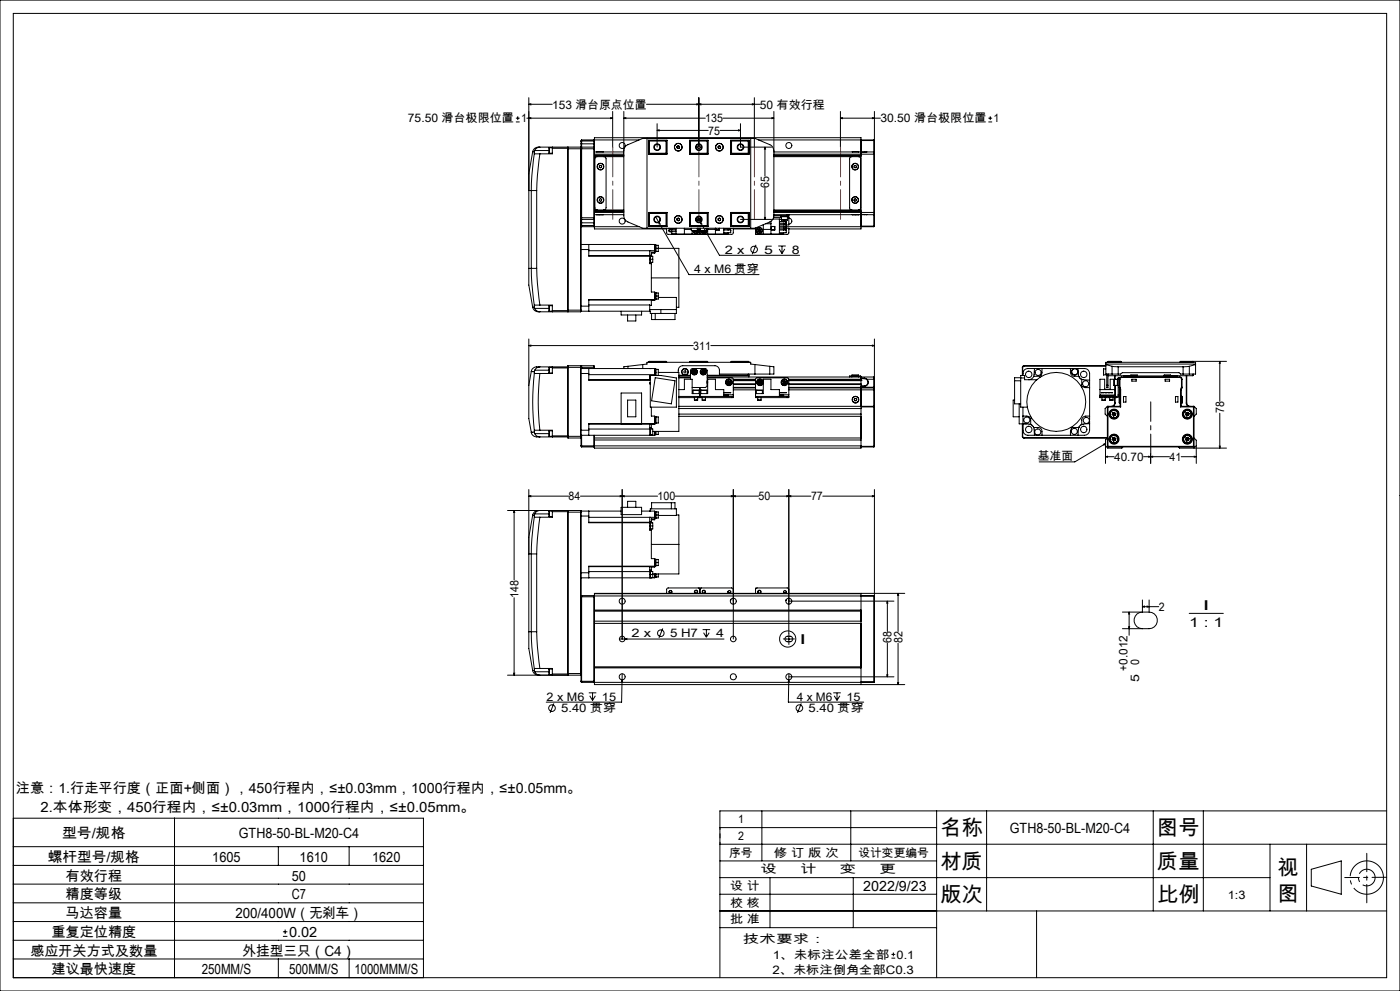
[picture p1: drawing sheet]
<svg xmlns="http://www.w3.org/2000/svg" width="420mm" height="297mm" viewBox="0 0 420 297" stroke-linecap="round" stroke-linejoin="round" font-family="sans-serif">
<g fill="none" stroke="#000" stroke-width=".3">
<path d="M0 0h420v297h-420zM4 4h412v289h-412zM154.8 36.5h1.1M154.8 35.4h1.1M155.3 34.9v1.1M158 35.4h25.8M158.6 31.3l.6-.2v.3zM158.6 29.3v51.1M158.6 31.3h7.1M158.6 35.4l.6-.1v.3zM183.2 35.3l.6 .1-.6 .2zM183.8 33.4v10.7"/>
<path d="M187.1 35.4l.6-.1v.3zM187.1 33.4v31.3l.4 1.1 .5 .5 4.8 2.1h33.7l4.8-2.1 .5-.5 .4-1.1M187.1 35.4h24.5M194 31.3h34M197.1 39.1l.6-.2v.3zM197.1 37.1v7M197.1 39.1h15.4M209.1 31.1l.6 .2-.6 .1zM209.7 31.3l.6-.2v.3zM209.7 29.3v14.8M216 39.1h6.1M216.9 35.4h15.3"/>
<path d="M221.5 38.9l.6 .2-.6 .1zM222.1 37.1v7h9.4M225.7 31.1l.6 .2-.6 .1zM226.3 29.3v14.8M231.6 35.3l.6 .1-.6 .2zM232.2 33.4v31.3M252.1 35.4l.6-.1v.3zM252.1 35.4h12M252.1 33.4v10.7M261.7 35.3l.6 .1-.6 .2zM262.3 33.4v12.3M296.5 36.5h1.1"/>
<path d="M296.5 35.4h1.1M297.1 34.9v1.1M159.4 57.1h1.6M159.4 57.1v23.3M159.8 45.5l-1.2 6.6v5h.8M159.8 45.5h.5M160.3 46l-.7 6.6-.2 4.5M160.3 46l1.7 .1M160.3 45.5v.5M160.4 45.1l-.1 .4M160.4 45.1h4.3M161 57.1v23.3"/>
<path d="M162 44.1h-.4a1.75 1.75 0 0 0-1.8 1.4M162 46.1l-.8 6.5-.2 4.5M162 44.1l8.3 .1M162 44.1l-.9 .2-.7 .8M164.8 44.3v1.6M164.8 44.3h.9M164.8 45.9h.9M165.7 44.1v.3M165.7 44.4v1.7h-3.7M165.7 44.4h4.6M170.3 44.2v.4M170.3 44.6v48.4"/>
<path d="M170.3 44.6h8M170.4 44.1v49.3M170.4 44.1h3.8M170.4 44.1l-.1 .1M174.2 44.1v49.3M174.2 44.1l.1 .1M174.3 44.2v48.8M174.3 43.1v1.1M174.3 42.3h4M174.3 43.1h4M174.5 44.1v21.7M174.5 41.9v2.2"/>
<path d="M174.5 44.1h3.7M174.5 41.9l-.2 1.2M174.5 44.1l-.2 .2M174.5 41.9h3.7M178.2 44.1v21.7M178.2 41.9v2.2M178.2 44.1l.1 .2M178.2 41.9l.1 .2M178.3 44.3v.3M178.3 44.3v-3h80v4.9M178.3 44.6v20.7M178.3 46.2h8.8"/>
<path d="M178.3 41.9h13.4M178.3 45.5h8.8M178.3 47h8.8M178.3 46.6h8.8M179 45.5h.1M179 45.5h1.9M179.1 47l-.4 .1-.2 .5v14.7l.2 .5 .4 .1M179.8 49.7l.4-.1 .3 .2-.1 .4-.3 .1-.3-.2zM179.9 59.7l.3-.2 .3 .3-.1 .4-.3 .1-.3-.3zM181 45.5h.1M181.2 47l.4 .1 .2 .5v14.7l-.1 .3-.5 .3M187.1 45.2l.4-1.1 .5-.6 4.8-2h33.7l4.8 2 .5 .6 .4 1.1"/>
<path d="M194.1 41.5v26.9M194.6 42h5.5v4.2h-5.5zM194.6 45.5h.1M194.7 42.3v3.9M194.7 42.3h5.1M194.8 42.1v4M194.8 46.1h5.3M194.8 42.1l-.1 .2M194.8 42.1h5.3M199.8 42.3l.2-.2v4l-.2-.2M199.8 45.9h-5.1l.1 .2M199.8 42.3v3.6"/>
<path d="M203.1 43.9l.1 .4M203.2 44.3l.3 .2M203.5 43.7l.3 .2M203.5 43.7l-.4 .2M203.8 44.3l-.3 .2M203.8 43.9v.4M206.9 46.1h5.5M206.9 42h5.5v4.2h-5.5zM206.9 42.1h5.5M207.2 42.3v3.6M207.2 42.3l-.2-.2v4l.2-.2M207.2 45.9h5"/>
<path d="M207.2 42.3h5M212.2 42.3l.1-.2v4l-.1-.2M212.2 42.3v3.6M215.5 44.3l.3 .2M215.5 43.9v.4M215.8 43.7l.3 .2M215.8 43.7l-.3 .2M216.1 44.3l-.3 .2M216.1 43.9v.4M219.2 42h5.6v4.2h-5.6zM219.2 46.1h5.3M219.2 42.1h5.3"/>
<path d="M219.5 42.3v3.6M219.5 42.3l-.2-.2v4l.2-.2M219.5 45.9h5.1l-.1 .2M219.5 42.3h5.1M224.5 42.1v4M224.5 42.1l.1 .2M224.6 42.3v3.9M224.6 45.5h.2M225.2 41.5v26.9M227.6 41.9h34.5M229.5 44.1l.2 .6h-.4zM229.5 44.1v8.7"/>
<path d="M229.5 56.3v9.5M232.2 46.2h29.9M232.2 45.5h27.1M232.2 47h26.1M232.2 46.6h26.1M255.6 47l-.5 .1-.2 .4v14.9l.2 .4 .5 .1M255.7 45.5h.1M255.7 45.5h1.9M256.2 49.7l.4-.1 .3 .2v.4l-.4 .1-.3-.2zM256.3 59.7l.4-.1 .2 .3-.1 .4h-.4l-.2-.3zM257.6 47l.4 .1 .2 .4v14.9l-.2 .4-.4 .1M257.6 45.5h.1"/>
<path d="M258.3 46.2v17.5M258.3 42.1h3.8M259.3 45.6h-1v.6M259.3 45.5h.8M259.3 45.5v.1M262.1 46.2h.2M262.1 45.5v.7M262.1 45.5l.2 .2M262.1 45.5l-2.8 .1M262.1 41.9l.2 .2h-.2M262.1 41.9v.2M262.1 42.1v3.4"/>
<path d="M262.1 46.2v17.5M262.3 45.7v.5M262.3 46.2v17.5M174.3 73.3h2.3M174.3 74.8h2.3M174.3 67.5h4M174.3 65.3h4M174.3 65.6l.2 .2M174.3 66.8h4M174.3 67.8l.2 .1M174.5 65.8v2.1M174.5 65.8h3.7"/>
<path d="M174.5 67.9h3.7M176.6 74.8v2l18.6-.1v2h-.3M176.6 73.3v1.5M176.6 73.3h19.8v2.6h-1M176.6 76.6h18.3M176.6 75.1h19.8M178.2 65.8v2.1M178.3 65.3v.3M178.3 65.6v3h21.7M178.3 64.3h8.8M178.3 63.7h8.8M178.3 65.6l-.1 .2"/>
<path d="M178.3 67.9h13.4M178.3 67.8l-.1 .1M178.3 62.9h8.8M178.3 63.2h8.8M178.3 63.3h8.8M179 64.3h.1M179 64.4h1.9M180.9 64.4h.1M194.6 64.3h.1M194.6 63.7h5.5v4.2h-5.5zM194.7 63.7v3.9M194.7 67.6h5.1"/>
<path d="M194.7 67.6l.1 .2M194.8 63.8v4M194.8 63.8l-.1 .1h5.1M194.8 63.8h5.3M194.8 67.8h5.3M194.9 73.3h.1M194.9 76.6v1.1M194.9 77.7v1.3h.5M194.9 75.1h.1M194.9 75.1v1.5M194.9 75.1v.1M194.9 76.5h.5"/>
<path d="M194.9 73.3h.3M194.9 77.7h.9M195.2 76.8h.6v.9M195.2 73.3h.1M195.4 78.6v.4M195.4 76.5v.3M195.4 79v8.5h1v2.3M195.8 77.7v.9h-.6M196.4 74.4h7.3v8.9M196.4 75.6h-1v.9M196.4 73.4h.4v2l-.4 .1M196.6 73.4v2.1"/>
<path d="M196.7 65l.9 1.5M196.8 73.5h.7v1.8h-.7M197.6 66.5l.4 .5-.3 .1zM197.6 66.5l9.1 15.8h21M199.8 63.9l.2-.1v4l-.2-.2M199.8 63.9v3.7M200 68.4v1.4l.4 .4h19.2l.4-.3v-1.5M200.7 68.4v.2h2.1M200.9 69.4h.5M201.5 68.6v.3a.41 .41 0 0 0-.3-.3 .41 .41 0 0 0-.4 .3M201.5 69.4v.7h1.3M202.8 68.9h-2.1v.5h2.1"/>
<path d="M202.8 68.4v1.8M203.1 65.6l.1 .4M203.2 66l.3 .1M203.5 65.4l.3 .2M203.5 65.4l-.4 .2M203.8 66l-.3 .1M203.8 65.6v.4M205.3 68.4v1.8M205.3 68.8h2.1M206.9 63.7h5.5v4.2h-5.5zM206.9 63.8h5.5M206.9 67.8h5.5"/>
<path d="M207.2 63.9v3.7M207.2 67.8v.1M207.2 63.9l-.2-.1v4l.2-.2M207.2 67.6h5M207.2 63.9h5M207.4 69.1h1.8M207.4 68.4v.7M207.6 69.1v1.1M207.8 67.8v.1M207.9 69.1a.89 .89 0 0 0 1.3 .8 .89 .89 0 0 0 .2-1.5 .87 .87 0 0 1-.2 1.4 .87 .87 0 0 1-1.2-.7M208.4 69.1l.1 .3M208.5 69.4l.4 .2"/>
<path d="M208.5 69.4l.3-.3 .1 .5M208.9 69.1l.4 .1M209.2 69.1h.1M209.2 68.4v.7M209.2 68.9l.1 .3M209.2 65l.9 1.5M209.3 65.9h.2zM209.3 66l.2 .2M209.3 69.2l-.4 .4M209.3 66l.1 .1M209.5 65.9h.1M209.6 65.4v.5"/>
<path d="M209.6 65.6h.4M209.7 70.2h-.2M210 65.5v.5M210 68.4v1.8M210.1 69.1h1.7M210.1 69.1h1.8M210.1 68.4v.7M210.1 66.5l.4 .5-.3 .1zM210.1 66.5l5.7 10h24.1M210.2 70.2h.3M210.3 69.1l.1 .5M210.3 69.1l.2 .5"/>
<path d="M210.7 69.1v.3M210.7 69.4l.5 .2M210.7 69.4l.4-.3 .1 .5M211.2 69.1l.4 .2M211.5 67.8v.1M211.6 69.3l-.4 .3M211.6 69.1v.2M211.8 69.1h.1M211.9 68.5a.9 .9 0 0 1-.2 1.3 .9 .9 0 0 1-1.3-.2M211.9 68.6a.86 .86 0 0 1-.3 1.2 .86 .86 0 0 1-1.1-.2M211.9 68.4v.7M212.2 63.9l.1-.1v4.1"/>
<path d="M212.2 63.9v3.7M212.2 67.8v.1M212.2 67.6l.1 .2M212.3 68.4v1.8M212.3 68.8h2.3M214.6 68.4v1.8M214.7 68.4v.5h1.1v-.5M215.5 66l.3 .1M215.5 65.6v.4M215.8 65.4l.3 .2M215.8 65.4l-.3 .2M216.1 66l-.3 .1"/>
<path d="M216.1 65.6v.4M217.1 68.4v1.8M217.1 68.9h2.1M218.4 68.6v.3M218.4 69.7v.4h-1.3M218.4 68.9a.41 .41 0 0 1 .4-.3 .41 .41 0 0 1 .4 .3M219.2 69v.2M219.2 63.7h5.6v4.2h-5.6zM219.2 68.4v.2h-2.1M219.2 68.9v.8h-2.1M219.2 63.8h5.3M219.2 67.8h5.3"/>
<path d="M219.5 63.9v3.7M219.5 63.9l-.2-.1v4l.2-.2M219.5 67.6h5.1M220 68.6h6.7M222.1 65.8h9.4M224.5 63.8v4M224.5 63.8l.1 .1h-5.1M224.6 63.7v3.9M224.6 64.3h.2M224.6 67.6l-.1 .2M226.7 68.3v1.9h9.6l.3-.4v-1.4h-.7M226.8 73.4l-1.1 2.8"/>
<path d="M226.9 70.2h.3M227.4 68.9v.5M227.4 68.9l.4 .2M227.4 69.4l.5 .2M227.8 68.6l-.4 .3M227.8 68.6l.4 .2M227.8 68.6l.1 1M227.8 69.1l.4 .2M227.8 69.1l-.4 .3M228.2 68.8v.5M228.2 68.8l-.4 .3M228.2 69.3l-.3 .3"/>
<path d="M229 67.3v2.9M229 68.8h2.3M229.3 65.2h.4l-.2 .6zM229.6 67.1h1.7M231.3 66.3v3.9M231.4 67.9h1v1h-1zM231.4 67.9v1M231.9 65.6h1.9v4.6M232.1 65.2h2.3M232.2 64.3h3.9M232.2 64.7h3.9M232.2 63.7h29.9"/>
<path d="M232.2 62.9h26.1M232.2 63.2h26.1M232.2 63.3h26.1M233.5 73.7h2.2M233.8 74.6l.8 1.4M233.8 66.4h2.1v.5M233.8 67.2h2.1v.5h-2.1M233.8 68.1h2.1v.5h-2.1M233.8 68.9h2.1M233.8 66.9h2.1M233.8 65.7h.6M234.3 64.7v.2h2v-.2"/>
<path d="M234.4 65.9h.1M234.4 65.9h1.8M234.4 64.9v1M234.6 73.7v2.3M235.1 68.6v.3a.41 .41 0 0 1 .4-.3 .41 .41 0 0 1 .4 .3M235.1 65.9v.5M235.1 67.7v.4M235.1 69.7v.4h-1.3M235.1 67.9h27M235.3 66.4h.4M235.4 74.6l-.8 1.4M235.9 66.9l-.4 .3-.4-.3v.3"/>
<path d="M235.9 66.6v.2M235.9 69v.2M235.9 68.9v.8h-2.1M235.9 66.7v.1M236.1 64.3h.5M236.1 64.7h.5M236.1 64.3v.4M236.2 65.9h-1.7M236.2 64.9v1M236.2 65.2h.4M236.6 64.7v.5M236.6 65.4a.9 .9 0 0 1 1 .9 .9 .9 0 0 1-1 .9"/>
<path d="M236.6 64.3v.4M236.6 65.2v2.2h-.7M236.6 64.3h22.7M255.7 64.3h.1M255.7 64.4h1.9M257.6 64.4h.1M258.3 63.7v.6h1M258.3 63.7v4.9h-21.7M258.3 67.8h3.8M259.3 64.3h2.8M259.3 64.3h.8M259.3 64.3h.1"/>
<path d="M262.1 63.7h.2M262.1 63.7v.6M262.1 67.8h.2M262.1 67.8v.1M262.1 64.3v3.5M262.3 63.7v.5M262.3 64.2l-.2 .1M262.3 67.8l-.2 .1M262.3 64.2v3.6M158.6 80.4v5l1.2 6.7M158.6 80.4h.8M159.4 80.4h1.6"/>
<path d="M159.4 80.4l.2 4.6 .7 6.6M159.8 92.1a1.85 1.85 0 0 0 2.2 1.3M160.3 91.6v.4M160.3 92l.1 .4M160.3 92l-.5 .1M160.4 92.4l.7 .8 .9 .2M160.4 92.4h4.3M161 80.4l.2 4.5 .8 6.5M162 91.4l-1.7 .2M162 91.4h3.7v1.7M164.8 91.6v1.7M164.8 93.3h.9"/>
<path d="M164.8 91.6h.9M165.7 93.1v.3M165.7 93.1h4.6M170.3 93.3l-8.3 .1M170.3 93v.3M170.3 93h4M170.3 93.3l.1 .1M170.4 93.4h3.8M174.3 93l-.1 .4M174.3 91.8h2.3M176.6 91.8v1.5M176.6 89.9h19.8"/>
<path d="M176.6 91.4h18.3M186.3 93.3v1.1h6.2v-1.1M188.3 94.4v1.8h2.4v-1.8M194.9 91.4v1.9M194.9 92.8h8M195.4 83.3h8.3M195.5 93.9v1.9h7v-1.9M196.4 89.8v.1M196.4 87.7l.2 2M196.4 89.9l-1 .1v1.5l-.5-.1M196.4 89.8h-19.8v2M196.4 88.7h1.1"/>
<path d="M196.6 87.7h.2v2h-.4M196.6 93.9v1.9M196.8 87.8h.7v.9M197.5 88.7v.9h-.7M197.5 89.1h5.4v4.8h-7.8v-.6h-20.8M198.3 92.8v1.1M203.7 83.3v8.8h-.8M158.6 103.6l.6-.2v.3zM158.6 115.5v9.9l.8 4.2M158.6 101.6v13.9M158.6 103.6h49.4M159.4 111.3h.1"/>
<path d="M159.4 111.3l.9 .1M159.4 111.3l-.8 4.2M160.3 111.9h1.7M160.3 111.9a75 75 0 0 0 0 17.1M160.3 111.4v.5M160.4 110.9l-.1 .5M160.4 110.9h4.3M162 110h-.3a1.84 1.84 0 0 0-2.3 1.3M162 111.9a73.4 73.4 0 0 0 0 17M162 110a1.76 1.76 0 0 0-1.6 .9M162 110h8.3M164.7 110.9l.1 .9"/>
<path d="M164.8 110.1l-.1 .8M164.8 110.1v1.7M164.8 110.1h.9M164.8 111.8h.9M165.7 110v.3M165.7 110.3v1.6h-3.7M165.7 110.3h4.6M170.3 110.1h8M170.3 110.3v20.3M170.4 109.6l-.1 .7M170.4 109.6v21.7M170.4 109.6h3.8"/>
<path d="M174.2 109.6v21.7M174.2 109.6l.1 21.2M174.3 110.5h22.1v1.8M174.3 111.9h2.3M174.5 109.6v.9M174.5 109.6h3.7M174.5 109.6l-.2 .2M176.6 110.5v1.4M176.6 111.9v2h18.3v-1.4h3.4l4.6 .8v8.7h-7.8v-9.5M176.6 113.8h18.3M176.6 112.3h19.8M178.2 109.6v.9"/>
<path d="M178.2 109.6l.1 .5M178.3 110.1v.4M186.3 117.8h6.2v9.2h-6.2zM188.3 119.9h2.4v5h-2.4zM188.4 109.8l-1.3 .1v.6M188.4 109.8v.7M192.8 109.3v1.2M192.8 109.3l1.3-.2v-.5h31.1v.5l1.3 .2M192.8 109.3l-4.4 .5M194.7 108.4h5.3M194.7 108.4v.2M194.8 108.3l5.2 .1"/>
<path d="M194.8 108.3v.3M194.8 108.3l-.1 .1M194.9 110.5h.1M195.1 114.8h-.2l.2 .2M195.2 110.5h.1M196.4 110.6h.4v1.9M196.4 112.3v.2M196.6 110.6v1.9M196.6 113.2l5.9 .9-1.1 6.9-5.9-.9zM196.8 110.7h.7v.9M197.5 111.6h6.2v17.7h-7.9M197.5 111.6v.9"/>
<path d="M200 108.4v.2M203.5 111.6a1.5 1.5 0 0 1 1.3-2h9.7a1.39 1.39 0 0 1 1.3 1.3v1.2h15.1M203.7 118.8h5.8M203.7 119.2h5.8M203.7 113.2h3.5M203.7 116.8h1.6v-3.1h2.3v4.3h4.7v-4.3h2.3v3.1h2.5v2M203.7 112.5h3.5M203.7 112.6h3.5M203.7 113h3.5M207 108.4h5.3M207 108.4v.2M207.2 113.7v-2.7l.2-.4 4.2-.1 .4 .2 .2 4.8-.3 .4-.4 .2h-3.9"/>
<path d="M207.8 111.5l.3 .4M207.9 117h1.8M207.9 117v1M208 111h.6M208 111l-.2 .5M208 111l.6 .9M208.3 119.9h.6M208.3 119.2v.7M208.3 111.4h.5M208.3 111.4l-.2 .5M208.3 111.4l-.5 .1M208.6 111l.2 .4"/>
<path d="M208.6 111l-.3 .4M208.6 111.9h-.5M208.8 111.4l-.2 .5M208.9 119.9h.4M209.3 119.9h-.4M209.3 119.2v.7M209.5 118.8h1M209.5 119.2h.5M209.5 118.8v.4M209.7 117v1M210 119.2h.5M210 116.1v3.1"/>
<path d="M210.3 117h1.8M210.3 117v1M210.5 118.8h9M210.5 119.2h9M210.5 118.8v.4M210.5 111.5l.2 .4M210.6 119.9h1M210.6 119.2v.7M210.7 111h.5M210.7 111l-.2 .5M210.7 111l.3 .4M211 111.4h.5"/>
<path d="M211 111.4l.2 .5M211 111.4l-.3 .5M211 111.4l-.5 .1M211.2 111l.3 .4M211.2 111l-.2 .4M211.2 111.9h-.5M211.5 111.4l-.3 .5M211.6 119.2v.7M212.1 117v1M212.2 114v1.1M212.2 113.2l7.7 .2 .1 4.9M212.2 114.2v.7"/>
<path d="M212.2 114.3v.5M212.2 112.5h12.3M212.2 113h49.9M212.3 108.4v.2M213.3 103.6h49M217.1 118.4h1.3v.2h-1.3M217.1 117.6h2.1l-2.1 .1M217.1 118.3h2.9M218.2 114.4v.5M218.2 114.4l.9 .4M218.2 114.9l.5 .2M218.6 114.1l-.4 .3"/>
<path d="M218.6 114.1l.5 .2M218.6 114.1l.1 1M219.1 114.3v.5M219.1 114.3l-.9 .6M219.1 114.8l-.4 .3M219.3 108.4h5.3M219.3 108.4v.2M219.5 118.8h.5M219.5 118.8v.4M220 113.7h6.7M220 118.8v.4h-.5M220 118.3v.5"/>
<path d="M220 115.1h6.7M220 113.9h6.7M220 116.1h6.7M220 116.3h6.7M220 116.8h6.7M220 114h6.7M220 115.2h6.7M220 114.1h6.7M224.5 108.3l-5.2 .1M224.5 108.3v.3M224.5 112.1v.4M224.5 108.3l.1 .1"/>
<path d="M224.5 112.5l.1 .1h-12.4M224.6 108.4v.2M224.6 112.1v.9M226.5 109.3v2.8M226.5 109.3l4.4 .5M226.7 118.8h.5M226.7 118h2.3v-4.3h2.3v3.1h2.5v2M226.9 117h1.8M226.9 117v1M227.2 118.8v.4M227.2 118.8h8.9M227.2 119.2h8.9"/>
<path d="M227.3 119.9h1M227.3 119.2v.7M227.5 114.8l.4 .3M227.6 114.3l-.1 .5M227.6 114.3l.4 .3M228 114.6l-.1 .5M228 114.6l.4 .3M228 114.6l-.5 .2M228 114.1l-.4 .2M228 114.1l.4 .3M228 114.1v.5M228.3 119.2v.7"/>
<path d="M228.4 114.9l-.5 .2M228.4 114.4v.5M228.4 114.4l-.4 .2M228.7 117v1M230.9 109.8l1.3 .1v2.2h-1.3M230.9 109.8v2.3M233.8 118.4h1.3v.2h-1.3M233.8 117.6h2.1l-2.1 .1M233.8 118.3h2.8M234.9 114.4v.5M234.9 114.4l.4 .2M234.9 114.9l.4 .2"/>
<path d="M235.3 114.1l-.4 .3M235.3 114.1l.4 .2M235.3 114.1v1M235.3 114.6l.5 .2M235.3 114.6l-.4 .3M235.7 114.3l.1 .5M235.7 114.3l-.4 .3M235.8 114.8l-.5 .3M236.1 118.8h.5M236.1 118.8v.4M236.6 118.3v-4.6l-.3-.4-9.1-.1-.5 .5v5.5h.5M236.6 118.8v.4h-.5"/>
<path d="M236.6 118.3v.5M236.6 113.9l21.7 .1M236.6 115.2h21.7h-21.7M236.6 115.1h21.7M236.6 113.7h21.7M236.6 116.1h21.7M236.6 116.3h25.5M236.6 116.8h25.5M236.6 114h21.7M236.6 114.1h21.7M255.6 112.6v.1M255.6 112.5h2"/>
<path d="M255.6 112.7h-.7v.3M255.6 112.6h1.9M255.6 112.5v.5M255.6 112.7h2M256.5 119.4h.4l.1 .4-.2 .3h-.4l-.1-.3zM257.5 112.6h.1M257.6 112.6l-.1 .1M257.6 112.7h.6v.3M257.6 112.5v.5M258.3 116.1v18.2h-80v-3.8M258.3 114h.1M258.3 113.7v2.4"/>
<path d="M258.3 115.8h1M258.3 116.1h3.8M258.3 115.7h1M258.3 113.5h1M259.3 113.5l.7 .2M259.3 113.3l.7 .4M259.3 113.3h-1v-.3v.7M259.3 113.3v.2M259.3 115.7v.1M260 113.7a1.09 1.09 0 0 1 .3 1.2 1.09 1.09 0 0 1-1 .8M260 113.7a1.19 1.19 0 0 1 .4 1.3 1.19 1.19 0 0 1-1.1 .8M260 113.7h2.1"/>
<path d="M260 113.7h.1M261.7 103.4l.6 .2-.6 .1zM262.1 113v.7M262.1 113l.2 .1v.6h-.2M262.1 116.1h.2M262.1 116.1v.2M262.1 116.8h.2M262.1 116.3v.5M262.1 113.7v2.4M262.1 116.8v5M262.3 116.2l-.2 .1M262.3 116.1v.1"/>
<path d="M262.3 116.2v.6M262.3 101.6v14.5M262.3 116.8v17M304.4 119.9h-.4v5h1.8M304.4 114.1h1.8M306.2 113.3h1.2M306.2 113.2h-1.8v7.8h1.8M306.7 110.1h.1M306.7 110.1v2.4M306.8 110.1v2.4M307.2 109.7l-.4 .4M307.2 109.6l-.5 .5"/>
<path d="M307.2 109.6h24.6M307.2 109.6v.1M307.2 109.7h24.6M310.1 112.8a1.64 1.64 0 0 1-1.5 1M310.1 112.8h1.8l.1 .3M310.3 110.5l-.2 2.3M311 113.8h-3.6v-1.3h-1.2v9.5h2M312.6 110.5v1.4l-.4 .6 .3 .3M321.1 110.5v1.1a1.21 1.21 0 0 0 1.2 1.2h1.3l.9 .9M322.3 110.5h-13.9a1.58 1.58 0 0 0-1.5 2M322.6 110.5h2.8a1.51 1.51 0 0 1 1.5 1.4v14M323.4 110.5l.1 1.1a1.94 1.94 0 0 0 1.1 2.1"/>
<path d="M324.5 116l.4-.2 .6 .4h1.4M324.5 113.7v1.7l-.2 .2M324.5 113.7l2.4 .2M330 116.8h4.5M330.1 118.4h4.3v.2h-4.3zM330.4 117.6l.8 .1zM330.4 118.8h-.5v.4h.5M330.4 118.8h4.6M330.4 119.2h1.4M330.4 118.8v.4M330.6 119.9h1M330.6 119.2v.7"/>
<path d="M331 112.3h.1M331 112.2v.1M331.1 110.6l-.1 1.6M331.1 112.2v.2M331.1 110.6v1.6M331.1 112.4h.9M331.1 110.6h.7M331.6 117.6l.5 .1zM331.6 119.2v.7M331.8 119.2h.9M331.8 118.8v.4M331.8 109.1h26.9"/>
<path d="M331.8 109.3l1.8 .5M332 115.5v.6h.4v-.6M332 115.5h.4M332 112.1v3.4M332.4 108.4h4M332.4 108.4v.2M332.4 112.1v3.4M332.4 112.5l.1 .1M332.4 117.6l.5 .1zM332.5 108.3h3.7M332.5 112.6h6.7M332.5 108.3v.3"/>
<path d="M332.5 112.1v.5M332.5 108.3l-.1 .1M332.7 119.2h2.3M332.7 118.8v.4M332.9 119.9h1M332.9 119.2v.7M333.3 117.6l.5 .1zM333.6 109.8l1.9 .1M333.6 112.1h1.9M333.6 112.1h-1.8v-3.5h26.9v3.5h-1.9M333.6 109.8v2.3M333.9 119.2v.7"/>
<path d="M334.2 113.7h.1M334.2 113.7v1.8M334.2 115.5h1M334.2 113.7h1M334.4 112.6v1.1M334.4 119.2v1.6M334.5 113.7h-1.4v3h-1.7v-3h-1.4v5.1M334.5 115.5v3.3M334.5 112.6v1.1M334.5 119.2v1.6M335 118.8v.4M335.5 113.6h-.3v2h.3"/>
<path d="M335.5 118.3l-.5 .5M335.5 109.9h19.4M335.5 112.1h.7l.5-.4h17l.5 .4h.7M335.5 118.3h.3M335.5 113.7h.3M335.5 109.9v2.2M335.5 113.7v4.6M335.8 118.8v2M335.8 118.8h.1M335.8 113.7v-.5h-.3v.5M335.8 118.3a.84 .84 0 0 1-.8 .9M335.8 113.7h.2"/>
<path d="M335.8 116.1l.1 .2M335.8 118.8h.2M335.8 113.7v4.6M335.9 116.3l.1 .5M336 118.8h.1M336 116.1h-.2l.1 .2M336 116.1v.1M336 116.2l-.1 .1M336 116.2l.2 .6M336 118.8v2M336 113.7v2.4M336 116.8h.2"/>
<path d="M336 116.8v5M336.2 108.3v.3M336.2 116.8v5.2M336.2 108.3l.2 .1M336.4 108.4v.2M336.5 113v.1M336.5 113.1l-.5 .6M336.5 113l-.5 .2-.2 .5M336.5 113h17.4M336.5 113.1h17.4M337 118.8h.8v1.7h-.8zM337.9 112.7h-.7v.3"/>
<path d="M337.9 112.7h14.6M337.9 112.7v.3M339.2 112.6l.1 .1M339.2 112.6h2M339.2 112.5h2M339.2 112.5v.2M339.5 113.7h1.4v.5h-1.4zM341.2 112.7h.1M341.2 112.4l-2 .1M341.2 112.5h.1M341.2 112.5v.1M349.2 112.5h2"/>
<path d="M349.2 112.6v.1M349.2 112.6h2M349.2 112.5v.1M349.5 113.7h1.4v.5h-1.4zM351.2 112.6v.1M351.2 112.6h6.7M351.2 112.5v.2M352.5 112.7h.7v.3M352.5 112.7v.3M352.6 118.8h.8v1.7h-.8zM353.9 113.1l.5 .6M353.9 113v.1"/>
<path d="M353.9 113l.5 .2 .2 .5M354 108.4h4M354 108.4v.2M354.2 116.8h.2M354.2 108.3h13.7M354.2 108.3v.3M354.2 116.8v5.2M354.2 108.3l-.2 .1M354.4 116.8v5M354.4 116.2l-.2 .6M354.4 116.2l.1 .1M354.4 118.8h.1"/>
<path d="M354.4 113.7h.2M354.4 116.1h.2l-.1 .2M354.4 116.1v.1M354.4 118.8v2M354.4 118.8h.2M354.4 113.7v2.4M354.5 116.3l-.1 .5M354.6 118.8v2M354.6 113.7l-.1 2.6M354.9 112.1h1.9M354.9 109.9v2.2M355.9 112.6v8.2"/>
<path d="M356 112.6v8.2M356.8 109.8l-1.9 .1M356.8 109.8v2.3M357.9 112.1v.5M358 108.4l-.1-.1v.3M358 108.4v.2M358 112.1l-.1 .5M358.7 109.3l-1.9 .5M365.9 108.3v12M365.9 108.3l.2 .6h-.3zM159.4 129.6a2.06 2.06 0 0 0 2.6 1.3M159.4 129.6h.1"/>
<path d="M160.3 129v.5M160.3 129.5l.1 .5M160.3 129.5l-.9 .1M160.4 130l.7 .7 .9 .2M160.4 130h4.3M162 128.9l-1.7 .1M162 128.9h3.7v1.7M162 130.9h8.3M164.7 130l.1 .8M164.8 129.1l-.1 .9M164.8 129.1v1.7M164.8 129.1h.9"/>
<path d="M164.8 130.8h.9M165.7 130.6v.3M165.7 130.6h4.6M170.3 130.6l.1 .7M170.3 130.8h4M170.4 131.3h3.8M174.3 130.8v.4M174.3 128.9h2.3M174.3 131.2v2.6l.2 .1M174.3 131.2l-.1 .1M174.3 133.6h4M174.5 130.5v3.4"/>
<path d="M174.5 133.9h3.7M176.6 128.9v1.6M176.6 127.1h19.8M176.6 128.6h18.3M178.2 130.5v3.4M178.3 131.3h80M178.3 133.8l-.1 .1M178.3 133.6h80M178.3 131.9h80M186.3 127h-9.7v1.9M192.5 127h3.9M194.9 127.1h.1"/>
<path d="M194.9 127.1v1M194.9 128.6v1.9M194.9 128.5h.3v2M194.9 128.1v.5M194.9 128.1h.5M195.2 128.5h.6v1.9h-.6M195.4 122v2.7h1v2.5h-1v.9M195.4 128.1v.4M195.4 130.4v.1M196.4 124.9v2M196.4 129.3v1.2h-22.1M196.6 124.9l.9 .1v1.8h-.7"/>
<path d="M196.6 129.3v1M196.8 124.9v2h-.2M196.8 129.3v1h-.4M197.5 129.3v.9h-.7M203.7 121.8h58.4M203.7 122.4h54.6M203.7 124.1h54.6M203.7 124.8h54.6M258.3 133.9h3.8M258.3 133.8h3.8M258.3 122h3.8M262.1 133.8v.1"/>
<path d="M262.1 133.8h.2M262.1 121.8l.2 .1-.2 .1M262.1 121.8v.2M262.1 122v11.8M262.3 133.8l-.2 .1M305.8 121v6h2.1M306.7 130.8l.5 .5M306.7 130.8h.1M306.7 127v3.8M306.8 130.8l.4 .4M306.8 127v3.8M306.9 124.7h1.4l.6 .4 .3-.2"/>
<path d="M306.9 122v6.9a1.51 1.51 0 0 0 1.5 1.6h2.7M306.9 127l2.3 .2M307.2 131.3h25l-.6 .6v7M307.2 131.2v.1M307.2 131.2h25M309.2 127.2l.3 .2M309.2 127.2l.9 .9M309.5 125.3l-.3 .1v1.8M309.9 127.8l.2 .3M310.1 128.1h1.3a1.09 1.09 0 0 1 1.2 1.2v1.2M310.1 128.1l.2 2.4M321.3 128.1l.2 .3-.3 .6-.1 1.5"/>
<path d="M321.7 127.8l.2 .3h1.7M323.6 128.1l-.2 2.4M323.8 127.8l-.2 .3M324.5 127.2l-.9 .9M324.6 127.2l-.4 .2M326.9 124.7h-1.2a1.21 1.21 0 0 0-1.2 1.2v1.3M326.9 127l-2.3 .2M326.9 126.1v2.8a1.57 1.57 0 0 1-1.5 1.6h-13.9M331 133.1l.6-.1-.4 .4zM331.6 133.6l.7 .7h4.2l.4-.4M331.6 136.9l.6-.2v.3zM331.6 136.9h2.6"/>
<path d="M331.6 133l-9.2 5.4h-10.7M332.2 122l.2-.2v.2M332.2 122h.2M332.2 133.8h.2M332.2 133.8l.2 .1M332.2 122v11.8M332.4 133.8v.1M332.4 133.9h25.6M332.4 133.8h25.6M332.4 122h3.8M332.4 122v11.8M333.7 124.2l.3 .5"/>
<path d="M333.7 131.8l.3 .4M333.8 123.7l-.1 .5M333.8 123.7l.4 .4M333.8 131.2l-.1 .6M333.8 131.2l.4 .4M334.2 124.1l-.2 .6M334.2 124.1l.4 .4M334.2 124.1l-.5 .1M334.2 131.6l.4 .4M334.2 131.6l-.2 .6M334.2 131.6l-.5 .2M334.4 120.8a.96 .96 0 0 1-1 1"/>
<path d="M334.4 120.8h.1M334.4 123.6l-.6 .1M334.4 123.6l.4 .4M334.4 123.6l-.2 .5M334.4 131.1l-.6 .1M334.4 131.1l.4 .4M334.4 131.1l-.2 .5M334.5 120.8l-.5 1M334.6 124.5l-.6 .2M334.6 132l-.6 .2M334.8 124l-.2 .5M334.8 124l-.6 .1"/>
<path d="M334.8 131.5l-.2 .5M334.8 131.5l-.6 .1M335.8 120.8h.2M336 120.7v.1M336 121.8l.2 .2M336 121.8h-3.8l-.7 .6v1.7l.7 .7M343.1 136.9h7.7M344.6 136.7l.6 .2-.6 .1zM345.2 136.9l.6-.2v.3zM345.2 136v2.9M353.6 133.9l.3 .4h14M354.2 122h3.8"/>
<path d="M354.4 120.7v.1M354.4 121.8l-.2 .2M354.4 121.8h3.8l.7 .6v1.7l-.7 .7M354.4 136.9h4.5M354.4 120.8h.2M355.6 131.8l.4 .4M355.6 124.2l.4 .5M355.8 131.2l-.2 .6M355.8 131.2l.8 .8M355.8 123.7l-.2 .5M355.8 123.7l.8 .8M355.9 120.8l.1 .4 .4 .6"/>
<path d="M355.9 120.8h.1M356 120.8a1.02 1.02 0 0 0 1 1M356.2 124.1l-.2 .6M356.2 124.1l-.6 .1M356.4 131.1l.4 .4M356.4 131.1l-.6 .1M356.4 131.1l-.4 1.1M356.4 123.6l.4 .4M356.4 123.6l-.6 .1M356.4 123.6l-.2 .5M356.6 132l-.6 .2M356.6 124.5l-.6 .2"/>
<path d="M356.8 131.5l-.2 .5M356.8 131.5l-1.2 .3M356.8 124l-.2 .5M356.8 124l-.6 .1M358 122h.2M358 122v-.2l.2 .2M358 133.8h.2M358 133.8v.1M358 122v11.8M358.2 133.8l-.2 .1M358.2 131.3l.7 .6v7M358.2 122v11.8"/>
<path d="M358.3 136.7l.6 .2-.6 .1zM358.9 133.6l-.7 .7M365.8 133.7h.3l-.2 .6zM365.9 123.9v10.4M152.3 153h21.9M154.2 153l.2 .6h-.3zM154.2 153v20.8M158.6 148.7l.6-.1v.3zM158.6 146.7v42.6M158.6 148.7h12M159.8 154.4l-1.2 6.6v5h.8M159.8 154.4h.5"/>
<path d="M160.3 154.9l-.7 6.6-.2 4.5M160.3 154.9l1.7 .1M160.3 154.4v.5M160.4 154a1.64 1.64 0 0 1 1.6-1h-.4a1.75 1.75 0 0 0-1.8 1.4M160.4 154l-.1 .4M160.4 154h4.3M162 155l-.8 6.5-.2 4.5M164.8 153.2v1.6M164.8 153.2h.9M164.8 154.8h.9M165.7 153v.3M165.7 153.3v1.7h-3.7"/>
<path d="M165.7 153.3h4.6M170.3 153v.1M170.3 153.1v49.1M170.3 153.1v.4M170.3 153.5v48.4M170.3 153.5h4M174.2 153v49.3M174.2 153l.1 .5M174.3 153.5v50.8l.2 .2M174.3 153.2h12M174.3 154.7h2.3M176.6 153.2v1.5"/>
<path d="M176.6 154.7v2h18.3M176.6 156.5h18.3M176.6 155h19.8M186.1 148.6l.6 .1-.6 .2zM186.3 152h6.2v2.2h-6.2zM186.7 148.7l.6-.1v.3zM186.7 146.7v44.8M188.3 152v-1.8h2.4v1.8M192.5 153.2h3.9v2.6h-1M194.9 157.6v1.3h.5M194.9 156.6h.3v2h-.3M194.9 156.7v.9"/>
<path d="M194.9 157.6h.1M194.9 156.5v.2M194.9 155h.1M194.9 155v1.4M194.9 153.2h.1M194.9 153.2h.2v-.7h7.8v2h-5.4M194.9 156.4v.1M194.9 157.6h.9M194.9 156.4h.5M195.2 156.7h.6v.9M195.4 158.5v.4M195.4 158.9v8.5h1v2.5h-1v.9"/>
<path d="M195.4 156.4v.3M195.5 152.5v-1.8h7v1.8M195.8 157.6v.9h-.6M196.4 155.5h-1v.9M196.4 153.3h.4v2l-.4 .1M196.4 154.3h1.1M196.6 153.3v2.1M196.8 153.4h.7v.9M197.3 148.7h-23.2M197.5 154.3v1h-.7M201.4 150.7v1.8M202.9 154.3h.8v8.9"/>
<path d="M219.4 148.6l.6 .1-.6 .2zM220 148.7l.6-.1v.3zM220 146.7v44.8M227.6 148.7h-25M231.1 148.7h12.2M236 148.6l.6 .1-.6 .2zM236.6 148.7l.6-.1v.3zM236.6 146.7v43.1M246.8 148.7h15.5M261.7 148.6l.6 .1-.6 .2zM262.3 146.7v57.6M154.2 179.1v23.2"/>
<path d="M159.4 166h1.6M159.4 166v23.3M161 166v23.3M174.3 171.7h2.3M174.3 178.9h4M174.5 178.5v26M174.5 178.5l-.2 .2M174.5 178.5h3.7M176.6 171.7v1.5M176.6 171.3h18.3M176.6 169.8h19.8M178.2 178.5v26"/>
<path d="M178.2 178.5l.1 .2M178.3 178.6h80M178.3 177.9h80M194.9 169.8h.1M194.9 169.8v1M194.9 171.3v1.9M194.9 171.2h.3v2M194.9 173.2h.1M194.9 170.8v.5M194.9 170.8h.5M194.9 172.2h.9M195.2 171.3h.6v.9"/>
<path d="M195.4 170.8v.5M195.4 173.1v.1M195.4 163.2h8.3M195.8 172.2v.9h-.6M196.4 169.7h-19.8v2M196.4 167.6h.4v2h-.4M196.4 172v1.2h-22.1M196.4 168.6h1.1M196.6 167.6v2M196.6 172v1M196.8 167.7h.7v.9M196.8 172v1h-.4"/>
<path d="M197.5 168.6v.9h-.7M197.5 172v.9h-.7M200.7 177.3v.2M200.8 177.5h.7M200.9 177h.5M201.5 177.3v.2M203.7 163.2v8.8h-7.9M208.6 177.8a.5 .5 0 0 1-.2-.7 .5 .5 0 0 1 .8 0 .5 .5 0 0 1-.2 .7M209.7 176.3h.5M210 176.3v1.5M211 177.8a.5 .5 0 0 1-.3-.7 .5 .5 0 0 1 .8 0 .5 .5 0 0 1-.2 .7M218.4 177.3v.2"/>
<path d="M218.4 177.5h.8M219.2 179.8l-.1 .2M219.2 177.3v.2M220 176.7l-.4-.5h-9.2l-.4 .5-.4-.5h-9.2l-.4 .4v1.2M226.7 176.7l.3-.5h9.3l.3 .5M226.9 176.3h-.2v1.5M227.6 177.8a.5 .5 0 0 1-.2-.7 .5 .5 0 0 1 .8 0 .5 .5 0 0 1-.2 .7M235.1 177.3v.2M235.1 177.5h.8M235.9 179.8l-.1 .2M235.9 177.3v.2M258.3 177.8v27.4"/>
<path d="M258.3 178.5h3.8M258.3 178.7h3.8M262.1 178.5l.2 .1-.2 .1M262.1 178.5v.2M262.1 178.7v25.6M269.4 177.8l.2 .6h-.3zM269.4 177.8v11.5M271.4 177.8h-93.1v27.4h93.1M342.7 179.8v3.6a2.49 2.49 0 0 0-2.5 2.5 2.49 2.49 0 0 0 2.5 2.5M344.7 179.8v3.6M158.6 189.3v5l1.2 6.7M158.6 189.3h.8"/>
<path d="M159.4 189.3l.2 4.6 .7 6.6M159.4 189.3h1.6M161 189.3l.2 4.5 .8 6.5M178.3 186.8h.1M178.3 199.8h80M178.3 182.8h80M178.3 183.2h80M178.3 186.8h80M185.8 191.5h31.4M187.5 191.5l.6-.2v.4zM198.8 188.3l-1.1 2.9M210.8 188.7h2.2"/>
<path d="M211.1 189.6l.8 1.4M211.9 188.7v2.3M212.8 189.6l-.9 1.4M235.8 190.8l1.2-.1a.83 .83 0 0 1 .8 .8 .83 .83 0 0 1-.8 .8 1.19 1.19 0 0 1-1.4-.4l-.1-.6zM235.8 191.5h1.7M236.6 190.7v1.6M236.6 180.2h31.6M258.3 186.2h-80M266.2 180.2l.1 .6h-.3zM266.2 180.2v9.1M266.2 192.8v10M269.4 192.8v12.4"/>
<path d="M336.7 183.4h8M338.6 187.8h.3l-.2 .6zM338.7 183.4v7M338.7 183.4l.2 .6h-.3zM342.7 181.8l.6-.2v.4zM342.7 181.8h4.9M344.1 181.6l.6 .2-.6 .2zM344.7 183.4a2.49 2.49 0 0 1 2.5 2.5 2.49 2.49 0 0 1-2.5 2.5h-8M356.8 183.8h10.2M152.3 202.3h21.9M154.1 201.8h.3l-.2 .5zM159.8 201a1.85 1.85 0 0 0 2.2 1.3 1.63 1.63 0 0 1-1.6-1"/>
<path d="M160.3 200.5v.4M160.3 200.9l.1 .4M160.3 200.9l-.5 .1M160.4 201.3h4.3M162 200.3l-1.7 .2M162 200.3h3.7v1.7M164.8 200.5v1.7M164.8 200.5h.9M164.8 202.2h.9M165.7 202v.3M165.7 202h4.6M166.2 210.8l-1.2 2.8"/>
<path d="M170.3 202.2v.1M170.3 201.9v.3M170.3 201.9h4M174.3 202.2l-.1 .1M174.3 204.1h4M174.5 204.5h3.7M176.6 207.6h2.3M176.9 208.5l.9 1.4M177.8 207.6v2.3M178.3 204.3l-.1 .2M178.3 204.5h83.8M178.3 200.2h80"/>
<path d="M178.6 208.5l-.8 1.4M186.6 203.7l.2 .6h-.3zM186.7 201.9l-.2 8.5h-22.6M236.6 202.8h31.6M236.6 203.7l.2 .6h-.3zM236.7 201.9l-.2 8.5h22.6M240.4 210.8l-1.1 2.8M250 207.6h2.2M250.3 208.5l.8 1.4M251.1 207.6v2.3M252 208.5l-.9 1.4M258.3 204.3h3.8"/>
<path d="M262.1 204.3h.2M262.1 204.3v.2M262.3 204.3l-.2 .2M266 202.2h.3l-.1 .6zM269.3 204.6h.3l-.2 .6zM4 245.2h123v47.8M4 253.7h123M4 259.4h123M52.4 245.2v47.8M83.5 253.7v5.7M104.7 253.7v5.7M216 253h200"/>
<path d="M216 248h65M216 258h65M228.6 243v15M255.2 243v15M281 243v50M296 243v30M346 243v30M361 243v30M381 253v20M392 253v20M416 243h-200v50M4 265h123"/>
<path d="M4 270.6h123M4 276.2h123M84.9 279.3h1.3M85.5 278.6v1.3M216 278h65M216 273h200M216 263h165M216 268h65M231 263v15M256 263v15M311 273v20M393.4 260.5l9-2.5v10l-9-2.5z"/>
<path d="M4 281.8h123M4 287.4h123M83.5 287.4v5.6M84.9 280.6h1.3M104.7 287.4v5.6M267.4 287.2h1.2M267.4 286h1.2M268 285.5v1.1"/>
<circle cx="180.1" cy="49.9" r="1.01"/>
<circle cx="180.2" cy="49.9" r=".95"/>
<circle cx="180.2" cy="59.9" r="1"/>
<circle cx="180.2" cy="59.9" r=".95"/>
<circle cx="186.6" cy="43.6" r=".89"/>
<circle cx="197.1" cy="44.1" r=".83"/>
<circle cx="197.2" cy="44.1" r="1"/>
<circle cx="203.5" cy="44.1" r="1.11"/>
<circle cx="209.6" cy="44.1" r=".84"/>
<circle cx="209.7" cy="44.1" r=".42"/>
<circle cx="209.7" cy="44.1" r="1"/>
<circle cx="215.8" cy="44.1" r="1.11"/>
<circle cx="215.8" cy="44.1" r="1.16"/>
<circle cx="222.2" cy="44.1" r=".84"/>
<circle cx="222.2" cy="44.1" r="1.01"/>
<circle cx="236.7" cy="43.6" r=".9"/>
<circle cx="256.5" cy="49.9" r=".95"/>
<circle cx="256.5" cy="59.9" r=".95"/>
<circle cx="256.5" cy="49.9" r="1"/>
<circle cx="256.6" cy="59.9" r="1"/>
<circle cx="186.6" cy="66.3" r=".89"/>
<circle cx="197.1" cy="65.8" r="1.01"/>
<circle cx="197.1" cy="65.8" r=".83"/>
<circle cx="203.5" cy="65.8" r="1.11"/>
<circle cx="209.6" cy="65.8" r=".84"/>
<circle cx="209.7" cy="65.8" r=".42"/>
<circle cx="209.7" cy="65.8" r="1"/>
<circle cx="215.8" cy="65.8" r="1.11"/>
<circle cx="215.8" cy="65.8" r="1.16"/>
<circle cx="222.1" cy="65.8" r="1.02"/>
<circle cx="222.2" cy="65.8" r=".84"/>
<circle cx="226.2" cy="74.8" r=".99"/>
<circle cx="227.8" cy="69.1" r=".88"/>
<circle cx="227.8" cy="69.1" r=".9"/>
<circle cx="205.5" cy="111.5" r=".33"/>
<circle cx="205.5" cy="111.5" r=".9"/>
<circle cx="205.5" cy="111.5" r="1"/>
<circle cx="208.3" cy="111.4" r=".87"/>
<circle cx="208.3" cy="111.5" r=".9"/>
<circle cx="211" cy="111.5" r=".9"/>
<circle cx="211" cy="111.4" r=".87"/>
<circle cx="218.7" cy="114.6" r="1"/>
<circle cx="218.7" cy="114.6" r=".86"/>
<circle cx="218.7" cy="114.6" r=".9"/>
<circle cx="228" cy="114.6" r=".86"/>
<circle cx="228" cy="114.6" r=".9"/>
<circle cx="228" cy="114.6" r="1"/>
<circle cx="235.3" cy="114.6" r=".86"/>
<circle cx="235.3" cy="114.6" r=".9"/>
<circle cx="235.3" cy="114.6" r="1.01"/>
<circle cx="256.6" cy="119.8" r="1"/>
<circle cx="256.7" cy="119.8" r=".95"/>
<circle cx="308.6" cy="112.2" r=".96"/>
<circle cx="311.4" cy="111.6" r=".91"/>
<circle cx="322.4" cy="111.4" r=".98"/>
<circle cx="322.4" cy="111.4" r=".93"/>
<circle cx="325.1" cy="112.2" r=".97"/>
<circle cx="325.7" cy="115" r=".92"/>
<circle cx="308" cy="125.9" r=".92"/>
<circle cx="308.6" cy="128.7" r=".97"/>
<circle cx="311.3" cy="129.5" r=".91"/>
<circle cx="316.9" cy="120.5" r="8.8"/>
<circle cx="322.3" cy="129.3" r=".93"/>
<circle cx="325.1" cy="128.7" r=".96"/>
<circle cx="325.9" cy="126" r=".91"/>
<circle cx="334.2" cy="124.1" r="1.5"/>
<circle cx="334.2" cy="124.1" r="1.14"/>
<circle cx="334.2" cy="131.6" r="1.14"/>
<circle cx="334.2" cy="124.1" r="1.17"/>
<circle cx="334.2" cy="131.6" r="1.51"/>
<circle cx="334.2" cy="124.1" r="1.33"/>
<circle cx="334.2" cy="131.6" r="1.33"/>
<circle cx="334.2" cy="131.6" r="1.17"/>
<circle cx="356.2" cy="124.1" r="1.17"/>
<circle cx="356.2" cy="131.6" r="1.17"/>
<circle cx="356.2" cy="131.6" r="1.13"/>
<circle cx="356.2" cy="124.1" r="1.13"/>
<circle cx="356.2" cy="124.1" r="1.48"/>
<circle cx="356.2" cy="124.1" r="1.34"/>
<circle cx="356.2" cy="131.6" r="1.34"/>
<circle cx="356.2" cy="131.6" r="1.49"/>
<circle cx="201.1" cy="177.4" r=".41"/>
<circle cx="208.8" cy="177.4" r=".41"/>
<circle cx="211.2" cy="177.4" r=".39"/>
<circle cx="218.8" cy="177.4" r=".41"/>
<circle cx="227.8" cy="177.4" r=".39"/>
<circle cx="235.5" cy="177.4" r=".42"/>
<circle cx="186.6" cy="191.5" r=".83"/>
<circle cx="186.6" cy="180.2" r=".89"/>
<circle cx="198.3" cy="189.8" r="1"/>
<circle cx="220" cy="180.2" r=".9"/>
<circle cx="220" cy="191.5" r=".83"/>
<circle cx="236.3" cy="191.5" r="2.43"/>
<circle cx="236.7" cy="180.2" r=".9"/>
<circle cx="165.6" cy="212.2" r=".98"/>
<circle cx="186.6" cy="202.8" r=".9"/>
<circle cx="220" cy="202.8" r=".91"/>
<circle cx="236.6" cy="202.8" r=".91"/>
<circle cx="239.8" cy="212.2" r=".99"/>
</g>
<path d="M412.4 262.3a2.5 2.5 0 0 0-4.1-1.1 2.5 2.5 0 0 0 1 4.2 2.5 2.5 0 0 0 3.2-2.9l-.1-.2" fill="none" stroke="#000" stroke-width=".3" stroke-dasharray="30.5 1.3 1.3 1.3" stroke-dashoffset="24.5" stroke-linecap="butt"/>
<path d="M414.8 261.5a5 5 0 0 0-8.3-2 5 5 0 0 0 2.2 8.3 5 5 0 0 0 6.2-6l-.1-.3" fill="none" stroke="#000" stroke-width=".3" stroke-dasharray="30.5 1.3 1.3 1.3" stroke-dashoffset="16.7" stroke-linecap="butt"/>
<path d="M345.2 120.4v15.6" fill="none" stroke="#000" stroke-width=".3" stroke-dasharray="30.5 1.3 1.3 1.3" stroke-dashoffset="24.6"/>
<path d="M235.8 191.5h-.8M236.7 192.3v.9M236.7 190.7v-.9M237.5 191.5h.8" fill="none" stroke="#000" stroke-width=".3" stroke-dasharray="30.5 1.3 1.3 1.3"/>
<path d="M410 255.7v14.9" fill="none" stroke="#000" stroke-width=".3" stroke-dasharray="30.5 1.3 1.3 1.3" stroke-dashoffset="25"/>
<path d="M403.4 263l12.6-.1" fill="none" stroke="#000" stroke-width=".3" stroke-dasharray="30.5 1.3 1.3 1.3" stroke-dashoffset="26.1"/>
<path d="M216 248v5" fill="none" stroke="#000" stroke-width=".3" stroke-dasharray="30.5 1.3 1.3 1.3" stroke-dashoffset="29.9"/>
<path d="M183.8 65.8v-21.7M209.7 65.8v-21.7M226.3 65.8v-21.7M252.2 65.8v-21.7" fill="none" stroke="#f00" stroke-width=".3" stroke-dasharray="30.5 1.3 1.3 1.3" stroke-dashoffset="21.6"/>
<g fill="#000">
<path d="M331 133.1l.6-.1-.4 .4z"/>
<path d="M158.6 35.4l.6-.1v.3zM183.2 35.3l.6 .1-.6 .2z"/>
<path d="M209.1 31.1l.6 .2-.6 .1zM158.6 31.3l.6-.2v.3zM261.7 35.3l.6 .1-.6 .2zM252.1 35.4l.6-.1v.3zM225.7 31.1l.6 .2-.6 .1zM209.7 31.3l.6-.2v.3z"/>
<path d="M229.5 44.1l.2 .6h-.4zM229.3 65.2h.4l-.2 .6z"/>
<path d="M158.6 103.6l.6-.2v.3zM261.7 103.4l.6 .2-.6 .1zM197.1 39.1l.6-.2v.3zM221.5 38.9l.6 .2-.6 .1zM187.1 35.4l.6-.1v.3zM231.6 35.3l.6 .1-.6 .2zM197.6 66.5l.1 .6 .3-.1zM210.1 66.5l.1 .6 .3-.1zM345.2 136.9l.6-.2v.3zM358.3 136.7l.6 .2-.6 .1zM158.6 148.7l.6-.1v.3zM186.1 148.6l.6 .1-.6 .2zM186.6 203.7l-.1 .6h.3zM236.6 203.7l-.1 .6h.3zM187.5 191.5l.6 .2v-.4z"/>
<path d="M344.6 136.7l.6 .2-.6 .1zM331.6 136.9l.6-.2v.3z"/>
<path d="M365.8 133.7h.3l-.2 .6zM365.9 108.3l.2 .6h-.3z"/>
<path d="M186.7 148.7l.6-.1v.3zM219.4 148.6l.6 .1-.6 .2z"/>
<path d="M220 148.7l.6-.1v.3zM236 148.6l.6 .1-.6 .2z"/>
<path d="M261.7 148.6l.6 .1-.6 .2zM236.6 148.7l.6-.1v.3z"/>
<path d="M266.2 180.2l.1 .6h-.3zM266 202.2h.3l-.1 .6zM269.4 177.8l.2 .6h-.3zM269.3 204.6h.3l-.2 .6zM154.2 153l.2 .6h-.3zM154.1 201.8h.3l-.2 .5z"/>
<path d="M338.7 183.4l.2 .6h-.3zM338.6 187.8h.3l-.2 .6z"/>
<path d="M344.1 181.6l.6 .2-.6 .2zM342.7 181.8l.6-.2v.4z"/>
</g>
<g font-size="6.3">
<text x="282.1" y="250.3">名称</text>
<text x="347.1" y="250.3">图号</text>
<text x="282.1" y="260.3">材质</text>
<text x="347.1" y="260.3">质量</text>
<text x="383.3" y="262.1">视</text>
<text x="383.3" y="269.9">图</text>
<text x="282.1" y="270.3">版次</text>
<text x="347.1" y="270.3">比例</text>
</g>
<g font-size="4.2">
<text x="4.8" y="237.6">注意：1.行走平行度（正面+侧面），450行程内，≤±0.03mm，1000行程内，≤±0.05mm。</text>
<text x="12.2" y="243.3">2.本体形变，450行程内，≤±0.03mm，1000行程内，≤±0.05mm。</text>
<text x="18.6" y="251.3">型号/规格</text>
<text x="71.7" y="251.3">GTH8-50-BL-M20-C4</text>
<text x="303" y="249.5">GTH8-50-BL-M20-C4</text>
<text x="14.4" y="258.3">螺杆型号/规格</text>
<text x="19.7" y="263.9">有效行程</text>
<text x="63.7" y="258.3">1605</text>
<text x="87.6" y="263.9">50</text>
<text x="89.9" y="258.3">1610</text>
<text x="111.7" y="258.3">1620</text>
<text x="19.7" y="269.5">精度等级</text>
<text x="87.6" y="269.5">C7</text>
<text x="259" y="267">2022/9/23</text>
<text x="19.7" y="275.2">马达容量</text>
<text x="70.6" y="275.2">200/400W（无刹车）</text>
<text x="15.4" y="280.8">重复定位精度</text>
<text x="86.7" y="280.8">0.02</text>
<text x="9.1" y="286.4">感应开关方式及数量</text>
<text x="72.7" y="286.4">外挂型三只（C4）</text>
<text x="15.5" y="292">建议最快速度</text>
<text x="60.5" y="292">250MM/S</text>
<text x="86.7" y="292">500MM/S</text>
<text x="106.4" y="292">1000MMM/S</text>
</g>
<g font-size="4.1">
<text x="360.9" y="182.7">I</text>
<text x="356.8" y="187.9">1 : 1</text>
<text x="239.8" y="193">I</text>
</g>
<g font-size="3.5">
<text x="165.7" y="32.5">153 滑台原点位置</text>
<text x="228" y="32.5">50 有效行程</text>
<text x="122.4" y="36.7">75.50 滑台极限位置 1</text>
<text x="211.6" y="36.7">135</text>
<text x="212.5" y="40.3">75</text>
<text x="264.1" y="36.7">30.50 滑台极限位置 1</text>
<text x="230.8" y="56.3" transform="rotate(-90 230.8 56.3)">65</text>
<text x="217.5" y="76">2 x</text>
<text x="229.2" y="76">5</text>
<text x="237.5" y="76">8</text>
<text x="208.3" y="81.8">4 x M6 贯穿</text>
<text x="208" y="104.8">311</text>
<text x="367.2" y="123.8" transform="rotate(-90 367.2 123.8)">78</text>
<text x="311.3" y="137.9">基准面</text>
<text x="334.3" y="138.1">40.70</text>
<text x="350.9" y="138.1">41</text>
<text x="170.6" y="150">84</text>
<text x="197.3" y="150">100</text>
<text x="227.6" y="150">50</text>
<text x="243.3" y="150">77</text>
<text x="155.5" y="179.1" transform="rotate(-90 155.5 179.1)">148</text>
<text x="347.7" y="183.1">2</text>
<text x="189.5" y="191">2 x</text>
<text x="201" y="191">5 H7</text>
<text x="214.9" y="191">4</text>
<text x="267.5" y="192.8" transform="rotate(-90 267.5 192.8)">68</text>
<text x="270.7" y="192.8" transform="rotate(-90 270.7 192.8)">82</text>
<text x="338.3" y="201" transform="rotate(-90 338.3 201)">+0.012</text>
<text x="341.8" y="199.2" transform="rotate(-90 341.8 199.2)">0</text>
<text x="164" y="209.9">2 x M6</text>
<text x="180.6" y="209.9">15</text>
<text x="239.1" y="209.9">4 x M6</text>
<text x="253.9" y="209.9">15</text>
<text x="341.8" y="204.5" transform="rotate(-90 341.8 204.5)">5</text>
<text x="168.3" y="213.5">5.40 贯穿</text>
<text x="242.6" y="213.5">5.40 贯穿</text>
<text x="221.4" y="246.8">1</text>
<text x="221.4" y="251.8">2</text>
<text x="218.8" y="256.8">序号</text>
<text x="232.2" y="256.8">修 订 版 次</text>
<text x="257.5" y="256.8">设计变更编号</text>
<text x="228.2" y="261.8">设</text>
<text x="240.1" y="261.8">计</text>
<text x="252" y="261.8">变</text>
<text x="263.9" y="261.8">更</text>
<text x="219.1" y="266.7">设 计</text>
<text x="368.3" y="269.3">1:3</text>
<text x="219.1" y="271.7">校 核</text>
<text x="219.1" y="276.7">批 准</text>
<text x="222.9" y="282.7">技术要求：</text>
<text x="231.8" y="287.3">1、未标注公差全部 0.1</text>
<text x="231.7" y="291.8">2、未标注倒角全部C0.3</text>
</g>
</svg>
